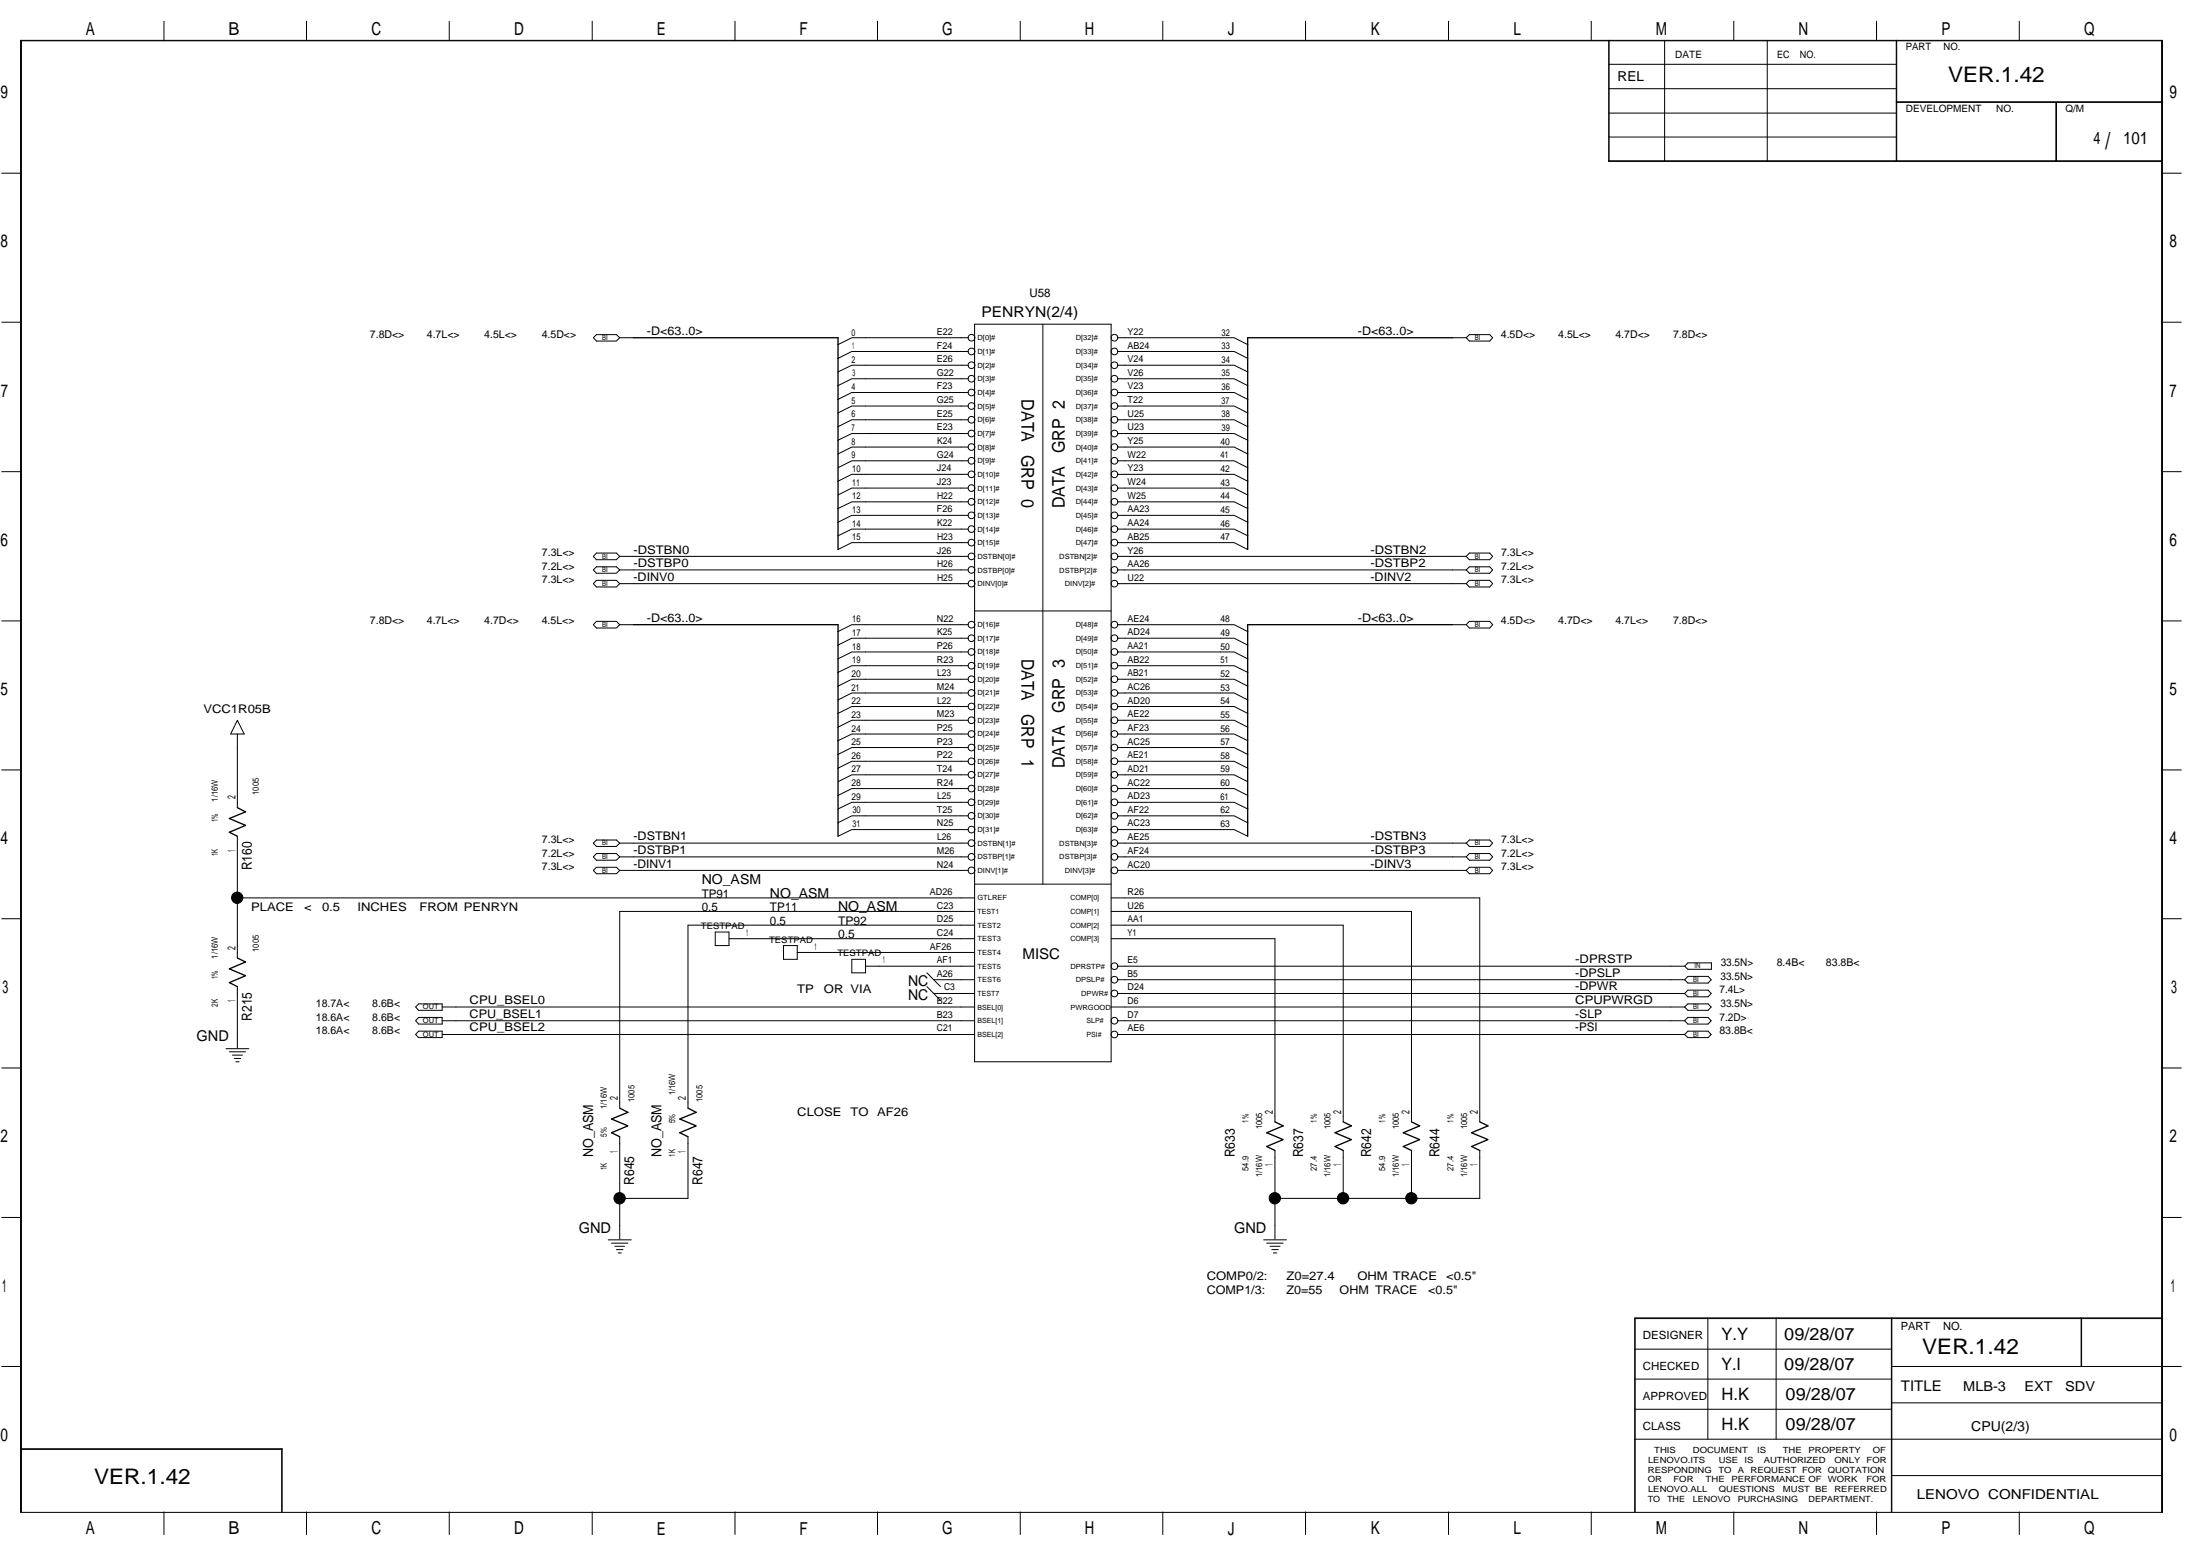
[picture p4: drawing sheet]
<svg xmlns="http://www.w3.org/2000/svg" width="420mm" height="297mm" viewBox="0 0 420 297" stroke-linecap="round" stroke-linejoin="round" font-family="sans-serif">
<path d="M121 64.5h39.1v40.4M277.4 64.5h-39.1v40.4M121 119.3h39.1v40.3M277.4 119.3h-39.1v40.3M45.3 154.2l1.6 .8-3.1 1.3 3.1 1.3-3.1 1.3 1.5 .7M45.3 182.9l1.6 .7-3.1 1.4 3.1 1.3-3.1 1.3 1.5 .7M118.4 211.5l1.5 .8-3.1 1.3 3.1 1.3-3.1 1.3 1.6 .8M131.4 211.5l1.6 .8-3.2 1.3 3.2 1.3-3.2 1.3 1.6 .8M243.5 214.2l1.6 .7-3.2 1.3 3.2 1.4-3.2 1.3 1.6 .7M256.5 214.2l1.6 .7-3.1 1.3 3.1 1.4-3.1 1.3 1.5 .7M269.6 214.2l1.5 .7-3.1 1.3 3.1 1.4-3.1 1.3 1.6 .7M282.6 214.2l1.6 .7-3.2 1.3 3.2 1.4-3.2 1.3 1.6 .7" fill="none" stroke="#000" stroke-width=".25"/>
<g fill="none" stroke="#000" stroke-width=".19">
<path d="M3.9 7.7h409.1v281h-409.1zM31.3 4.1v3.6M58.5 4.1v3.6M85.8 4.1v3.6M113.1 4.1v3.6M140.4 4.1v3.6M167.6 4.1v3.6M194.8 4.1v3.6M222.1 4.1v3.6M249.3 4.1v3.6M276.6 4.1v3.6M303.9 4.1v3.6"/>
<path d="M307.2 7.7v23.1h105.8M307.2 12.3h55M307.2 16.9h55M307.3 7.7v23.1M317.9 7.7v23.1M331.1 4.1v3.6M337.5 7.7v23.1M358.4 4.1v3.6M362.2 7.7v23.1M362.2 19.4h50.8M362.2 19.6h50.8M385.6 4.1v3.6"/>
<path d="M392.6 19.6v11.2M392.8 19.6v11.2M.3 33.1h3.6M307.2 30.7h105.8M307.2 21.6h55M307.3 26.2h54.9M413 33.1h3.6M.3 61.5h3.6M113.9 63.9h3.8l.7 .6-.7 .6h-3.8l-.6-.6zM118.4 64.5h2.6M184.9 77.5h-22.2l-2.6 1.3M184.9 72.3h-22.2l-2.6 1.3"/>
<path d="M184.9 74.9h-22.2l-2.6 1.3M184.9 67.1h-22.2l-2.6 1.3M184.9 69.7h-22.2l-2.6 1.3M184.9 64.5h-22.2l-2.6 1.3M186.1 61.9h26.1v140.8h-26.1zM199.2 61.9v106.9M213.5 77.5h22.2l2.6 1.3M213.5 69.7h22.2l2.6 1.3M213.5 72.3h22.2l2.6 1.3M213.5 74.9h22.2l2.6 1.3M213.5 64.5h22.2l2.6 1.3M213.5 67.1h22.2l2.6 1.3"/>
<path d="M277.4 64.5h2.6M280.6 63.9h3.9l.6 .6-.6 .6h-3.9l-.6-.6zM413 61.5h3.6M.3 90h3.6M184.9 93.2h-22.2l-2.6 1.3M184.9 95.8h-22.2l-2.6 1.3M184.9 98.4h-22.2l-2.6 1.3M184.9 90.6h-22.2l-2.6 1.3M184.9 85.3h-22.2l-2.6 1.4M184.9 88h-22.2l-2.6 1.3M184.9 82.8h-22.2l-2.6 1.2M184.9 80.1h-22.2l-2.6 1.3"/>
<path d="M213.5 95.8h22.2l2.6 1.3M213.5 98.4h22.2l2.6 1.3M213.5 90.6h22.2l2.6 1.3M213.5 93.2h22.2l2.6 1.3M213.5 88h22.2l2.6 1.3M213.5 82.8h22.2l2.6 1.2M213.5 85.3h22.2l2.6 1.4M213.5 80.1h22.2l2.6 1.3M413 90h3.6M.3 118.5h3.6M113.9 108.2h3.8l.7 .6-.7 .6h-3.8l-.6-.6zM113.9 110.8h3.8l.7 .6-.7 .7h-3.8l-.6-.7z"/>
<path d="M113.9 105.6h3.8l.7 .6-.7 .6h-3.8l-.6-.6zM113.9 118.6h3.8l.7 .7-.7 .6h-3.8l-.6-.6zM118.4 108.8h66.5M118.4 111.4h66.5M118.4 106.2h66.5M118.4 119.3h2.6M184.9 119.3h-22.2l-2.6 1.3M184.9 103.6h-22.2l-2.6 1.3M184.9 101h-22.2l-2.6 1.3M186.1 116.6h26.1M213.5 119.3h22.2l2.6 1.3M213.5 103.6h22.2l2.6 1.3"/>
<path d="M213.5 101h22.2l2.6 1.3M277.4 119.3h2.6M280 108.8l.6-.6h3.9l.6 .6-.6 .6h-3.9zM280 111.4h-66.5M280 108.8h-66.5M280 106.2h-66.5M280.6 110.8h3.9l.6 .6-.6 .7h-3.9l-.6-.7zM280.6 118.6h3.9l.6 .7-.6 .6h-3.9l-.6-.6zM280.6 105.6h3.9l.6 .6-.6 .6h-3.9l-.6-.6zM413 118.5h3.6M45.3 137.5l1.3 2.6h-2.5zM184.9 132.3h-22.2l-2.6 1.3"/>
<path d="M184.9 134.9h-22.2l-2.6 1.3M184.9 137.5h-22.2l-2.6 1.3M184.9 129.7h-22.2l-2.6 1.3M184.9 127.1h-22.2l-2.6 1.3M184.9 121.8h-22.2l-2.6 1.3M184.9 124.5h-22.2l-2.6 1.3M213.5 134.9h22.2l2.6 1.3M213.5 137.5h22.2l2.6 1.3M213.5 129.7h22.2l2.6 1.3M213.5 132.3h22.2l2.6 1.3M213.5 127.1h22.2l2.6 1.3M213.5 121.8h22.2l2.6 1.3"/>
<path d="M213.5 124.5h22.2l2.6 1.3M.3 147h3.6M45.3 140.1v14.1M45.3 159.6v23.3M184.9 158.4h-22.2l-2.6 1.2M184.9 153.2h-22.2l-2.6 1.2M184.9 155.7h-22.2l-2.6 1.4M184.9 150.5h-22.2l-2.6 1.3M184.9 145.3h-22.2l-2.6 1.3M184.9 147.9h-22.2l-2.6 1.3M184.9 140.1h-22.2l-2.6 1.3M184.9 142.7h-22.2l-2.6 1.3"/>
<path d="M213.5 145.3h22.2l2.6 1.3M213.5 140.1h22.2l2.6 1.3M213.5 158.4h22.2l2.6 1.2M213.5 155.7h22.2l2.6 1.4M213.5 150.5h22.2l2.6 1.3M213.5 153.2h22.2l2.6 1.2M213.5 142.7h22.2l2.6 1.3M213.5 147.9h22.2l2.6 1.3M413 147h3.6M.3 175.4h3.6M45.3 171.4h140.8M113.9 160.4h3.8l.7 .6-.7 .6h-3.8l-.6-.6z"/>
<path d="M113.9 162.9h3.8l.7 .7-.7 .6h-3.8l-.6-.6zM113.9 165.6h3.8l.7 .6-.7 .6h-3.8l-.6-.6zM118.4 161h66.5M118.4 163.6h66.5M118.4 166.2h66.5M136.6 177.9h2.6v2.6h-2.6zM139.2 179.2h46.9M186.1 168.8h26.1M186.1 176.6h-54.7v34.9M186.1 174h-67.7v37.5M212.2 179.2h31.3v35M212.2 176.6h44.3v37.6"/>
<path d="M212.2 174h57.4v40.2M212.2 171.4h70.4v42.8M280 163.6h-66.5M280 161l.6-.6h3.9l.6 .6-.6 .6h-3.9zM280 161h-66.5M280 166.2l.6-.6h3.9l.6 .6-.6 .6h-3.9zM280 166.2h-66.5M280.6 162.9h3.9l.6 .7-.6 .6h-3.9l-.6-.6zM413 175.4h3.6M45.3 188.3v11.8M80 196.8h4.4v1.3h-4.4l-.6-.6zM80 191.6h4.4v1.3h-4.4l-.6-.7z"/>
<path d="M80 194.2h4.4v1.3h-4.4l-.6-.6zM84.4 197.5h101.7M84.4 194.9h101.7M84.4 192.2h101.7M149.6 180.5h2.7v2.6h-2.7zM162.7 183.1h2.6v2.6h-2.6zM177 188.3l2.6 2.7M177 185.7l2.6 2.6M178.3 189.7h7.8M178.3 187h7.8M186.1 184.4h-20.8M186.1 181.8h-33.8"/>
<path d="M321.7 187h-108.2M321.7 187l.7-.6h3.8l.6 .6-.6 .7h-3.8zM321.7 197.5h-108.2M321.7 197.5l.7-.7h3.8l.6 .7-.6 .6h-3.8zM321.7 194.9h-108.2M321.7 189.7h-108.2M321.7 189.7l.7-.7h3.8l.6 .7-.6 .6h-3.8zM321.7 194.9l.7-.7h3.8l.6 .7-.6 .6h-3.8zM321.7 184.4h-108.2M321.7 192.2h-109.5M321.7 192.2l.7-.6h3.8l.6 .6-.6 .7h-3.8zM322.4 183.8h4.4v1.2h-4.4l-.7-.6z"/>
<path d="M.3 203.9h3.6M43.2 200.2h4.3M43.8 200.8h3.1M44.4 201.4h1.9M44.7 202.1h1.3M45 202.7h.7M118.4 217v19.6M131.4 217v11.8h-13M243.5 219.6v9.2h13M256.5 219.6v9.2M269.6 219.6v9.2M282.6 219.6v9.2h-26.1"/>
<path d="M413 203.9h3.6M.3 232.4h3.6M116.2 236.7h4.4M116.8 237.3h3.1M117.4 237.9h1.9M117.7 238.5h1.3M118.1 239.2h.5M241.3 236.7h4.4M241.9 237.3h3.2M242.6 237.9h1.9M242.9 238.5h1.2M243.2 239.2h.6"/>
<path d="M243.5 228.8v7.8M413 232.4h3.6M312.2 251.7h100.8M312.2 257.6h49M312.3 251.6v37M326.2 251.6v23.1M339.2 251.6v23.1M361.2 251.6v37M361.3 251.6v37M397.5 251.6v9.3M413 251.6h-100.8v37M.3 260.9h3.6"/>
<path d="M3.9 276.6h50v12M3.9 276.7h50M53.8 276.6v12M312.2 274.7h100.8M312.2 263.3h49M312.2 269h49M361.2 267.8h51.8M361.2 260.9h55.4M4.1 288.6v-280.8h408.7v280.8M31.3 288.6v4.3M58.5 288.6v4.3M85.8 288.6v4.3"/>
<path d="M113.1 288.6v4.3M140.4 288.6v4.3M167.6 288.6v4.3M194.8 288.6v4.3M222.1 288.6v4.3M249.3 288.6v4.3M276.6 288.6v4.3M303.9 288.6v4.3M331.1 288.6v4.3M358.4 288.6v4.3M361.2 281.7h51.8M385.6 288.6v4.3"/>
<circle cx="185.5" cy="64.5" r=".64"/>
<circle cx="185.5" cy="77.5" r=".64"/>
<circle cx="185.5" cy="74.9" r=".64"/>
<circle cx="185.5" cy="67.1" r=".64"/>
<circle cx="185.5" cy="69.7" r=".64"/>
<circle cx="185.5" cy="72.3" r=".64"/>
<circle cx="212.8" cy="74.9" r=".64"/>
<circle cx="212.8" cy="77.5" r=".64"/>
<circle cx="212.8" cy="67.1" r=".64"/>
<circle cx="212.8" cy="72.3" r=".64"/>
<circle cx="212.8" cy="69.7" r=".64"/>
<circle cx="212.8" cy="64.5" r=".64"/>
<circle cx="185.5" cy="90.5" r=".64"/>
<circle cx="185.5" cy="85.3" r=".64"/>
<circle cx="185.5" cy="95.8" r=".64"/>
<circle cx="185.5" cy="80.1" r=".64"/>
<circle cx="185.5" cy="88" r=".64"/>
<circle cx="185.5" cy="82.8" r=".64"/>
<circle cx="185.5" cy="98.4" r=".64"/>
<circle cx="185.5" cy="93.2" r=".64"/>
<circle cx="212.8" cy="85.3" r=".64"/>
<circle cx="212.8" cy="93.2" r=".64"/>
<circle cx="212.8" cy="95.8" r=".64"/>
<circle cx="212.8" cy="90.5" r=".64"/>
<circle cx="212.8" cy="88" r=".64"/>
<circle cx="212.8" cy="82.8" r=".64"/>
<circle cx="212.8" cy="98.4" r=".64"/>
<circle cx="212.8" cy="80.1" r=".64"/>
<circle cx="185.5" cy="101" r=".64"/>
<circle cx="185.5" cy="106.2" r=".64"/>
<circle cx="185.5" cy="119.2" r=".64"/>
<circle cx="185.5" cy="111.4" r=".64"/>
<circle cx="185.5" cy="103.6" r=".64"/>
<circle cx="185.5" cy="108.8" r=".64"/>
<circle cx="212.8" cy="119.2" r=".64"/>
<circle cx="212.8" cy="101" r=".64"/>
<circle cx="212.8" cy="111.4" r=".64"/>
<circle cx="212.8" cy="108.8" r=".64"/>
<circle cx="212.8" cy="103.6" r=".64"/>
<circle cx="212.8" cy="106.2" r=".64"/>
<circle cx="185.5" cy="134.9" r=".64"/>
<circle cx="185.5" cy="127.1" r=".64"/>
<circle cx="185.5" cy="137.5" r=".64"/>
<circle cx="185.5" cy="132.3" r=".64"/>
<circle cx="185.5" cy="124.5" r=".64"/>
<circle cx="185.5" cy="121.8" r=".64"/>
<circle cx="185.5" cy="129.7" r=".64"/>
<circle cx="212.8" cy="129.7" r=".64"/>
<circle cx="212.8" cy="134.9" r=".64"/>
<circle cx="212.8" cy="127.1" r=".64"/>
<circle cx="212.8" cy="121.8" r=".64"/>
<circle cx="212.8" cy="132.3" r=".64"/>
<circle cx="212.8" cy="124.5" r=".64"/>
<circle cx="212.8" cy="137.5" r=".64"/>
<circle cx="185.5" cy="158.4" r=".64"/>
<circle cx="185.5" cy="155.7" r=".64"/>
<circle cx="185.5" cy="145.3" r=".64"/>
<circle cx="185.5" cy="140.1" r=".64"/>
<circle cx="185.5" cy="150.5" r=".64"/>
<circle cx="185.5" cy="147.9" r=".64"/>
<circle cx="185.5" cy="142.7" r=".64"/>
<circle cx="185.5" cy="153.2" r=".64"/>
<circle cx="212.8" cy="155.7" r=".64"/>
<circle cx="212.8" cy="147.9" r=".64"/>
<circle cx="212.8" cy="142.7" r=".64"/>
<circle cx="212.8" cy="150.5" r=".64"/>
<circle cx="212.8" cy="145.3" r=".64"/>
<circle cx="212.8" cy="153.2" r=".64"/>
<circle cx="212.8" cy="158.4" r=".64"/>
<circle cx="212.8" cy="140.1" r=".64"/>
<circle cx="185.5" cy="166.2" r=".64"/>
<circle cx="185.5" cy="163.6" r=".64"/>
<circle cx="185.5" cy="160.9" r=".64"/>
<circle cx="212.8" cy="163.6" r=".64"/>
<circle cx="212.8" cy="160.9" r=".64"/>
<circle cx="212.8" cy="166.2" r=".64"/>
<circle cx="212.8" cy="189.6" r=".64"/>
<circle cx="212.8" cy="184.4" r=".64"/>
<circle cx="212.8" cy="194.9" r=".64"/>
<circle cx="212.8" cy="187" r=".64"/>
<circle cx="212.8" cy="197.5" r=".64"/>
</g>
<g fill="#000" stroke="#000" stroke-width=".19">
<circle cx="45.3" cy="171.4" r="1.08"/>
<circle cx="118.3" cy="228.7" r="1.08"/>
<circle cx="243.5" cy="228.7" r="1.08"/>
<circle cx="256.5" cy="228.7" r="1.08"/>
<circle cx="269.5" cy="228.7" r="1.08"/>
</g>
<text font-size="4.4" x="402.1" y="28.4">/</text>
<g font-size="4.1">
<text x="372.1" y="15.7">VER.1.42</text>
<text x="367.1" y="258.4">VER.1.42</text>
<text x="18" y="283.2">VER.1.42</text>
</g>
<g font-size="3.4">
<text x="16.4" y="6.6">A</text>
<text x="43.6" y="6.6">B</text>
<text x="70.9" y="6.6">C</text>
<text x="98.2" y="6.6">D</text>
<text x="125.4" y="6.6">E</text>
<text x="152.7" y="6.6">F</text>
<text x="179.9" y="6.6">G</text>
<text x="207.2" y="6.6">H</text>
<text x="234.5" y="6.6">J</text>
<text x="261.8" y="6.6">K</text>
<text x="289" y="6.6">L</text>
<text x="316.2" y="6.6">M</text>
<text x="343.5" y="6.6">N</text>
<text x="370.8" y="6.6">P</text>
<text x="398" y="6.6">Q</text>
<text x=".1" y="18.8">9</text>
<text x="414.3" y="18.8">9</text>
<text x=".1" y="47.2">8</text>
<text x="414.3" y="47.2">8</text>
<text x=".2" y="75.7">7</text>
<text x="195.1" y="76.2" transform="rotate(90 195.1 76.2)">DATA</text>
<text x="414.3" y="75.7">7</text>
<text x="195.1" y="86.8" transform="rotate(90 195.1 86.8)">GRP 0</text>
<text x=".1" y="104.2">6</text>
<text x="414.3" y="104.2">6</text>
<text x="195.1" y="125.8" transform="rotate(90 195.1 125.8)">DATA</text>
<text x=".1" y="132.7">5</text>
<text x="195.1" y="136.4" transform="rotate(90 195.1 136.4)">GRP 1</text>
<text x="414.3" y="132.7">5</text>
<text x=".1" y="161.1">4</text>
<text x="414.3" y="161.1">4</text>
<text x=".5" y="189.6">3</text>
<text x="414.6" y="189.6">3</text>
<text x=".1" y="218.1">2</text>
<text x="414.3" y="218.1">2</text>
<text x=".4" y="246.6">1</text>
<text x="414.6" y="246.6">1</text>
<text x=".1" y="275.1">0</text>
<text x="414.3" y="275.1">0</text>
<text x="16.4" y="292.9">A</text>
<text x="43.6" y="292.9">B</text>
<text x="70.9" y="292.9">C</text>
<text x="98.2" y="292.9">D</text>
<text x="125.4" y="292.9">E</text>
<text x="152.7" y="292.9">F</text>
<text x="179.9" y="292.9">G</text>
<text x="207.2" y="292.9">H</text>
<text x="234.5" y="292.9">J</text>
<text x="261.8" y="292.9">K</text>
<text x="289" y="292.9">L</text>
<text x="316.2" y="292.9">M</text>
<text x="343.5" y="292.9">N</text>
<text x="370.8" y="292.9">P</text>
<text x="398" y="292.9">Q</text>
</g>
<g font-size="3.3">
<text x="399.8" y="27.4">4</text>
<text x="405.5" y="27.4">101</text>
<text x="203.4" y="86.5" transform="rotate(-90 203.4 86.5)">GRP 2</text>
<text x="203.4" y="97.1" transform="rotate(-90 203.4 97.1)">DATA</text>
<text x="203.4" y="136.1" transform="rotate(-90 203.4 136.1)">GRP 3</text>
<text x="203.4" y="146.6" transform="rotate(-90 203.4 146.6)">DATA</text>
<text x="328.7" y="255.8">Y.Y</text>
<text x="340.8" y="255.8">09/28/07</text>
<text x="328.7" y="261.6">Y.I</text>
<text x="340.8" y="261.6">09/28/07</text>
<text x="328.8" y="267.3">H.K</text>
<text x="341" y="267.3">09/28/07</text>
<text x="328.8" y="273">H.K</text>
<text x="341" y="273">09/28/07</text>
</g>
<g font-size="2.8">
<text x="187.4" y="60.6">PENRYN(2/4)</text>
<text x="195.3" y="183.1">MISC</text>
<text x="173.4" y="190.9">NC</text>
<text x="173.4" y="188.3">NC</text>
<text x="37.5" y="198.8">GND</text>
<text x="110.5" y="235.3">GND</text>
<text x="235.7" y="235.3">GND</text>
<text x="363" y="265.6">TITLE</text>
</g>
<g font-size="2.7">
<text x="48.1" y="166.2" transform="rotate(-90 48.1 166.2)">R160</text>
<text x="48.1" y="194.9" transform="rotate(-90 48.1 194.9)">R215</text>
<text x="113.3" y="220.9" transform="rotate(-90 113.3 220.9)">NO_ASM</text>
<text x="126.3" y="220.9" transform="rotate(-90 126.3 220.9)">NO_ASM</text>
<text x="235.8" y="220.9" transform="rotate(-90 235.8 220.9)">R633</text>
<text x="248.9" y="220.9" transform="rotate(-90 248.9 220.9)">R637</text>
<text x="261.9" y="220.9" transform="rotate(-90 261.9 220.9)">R642</text>
<text x="274.9" y="220.9" transform="rotate(-90 274.9 220.9)">R644</text>
<text x="121.1" y="226.1" transform="rotate(-90 121.1 226.1)">R645</text>
<text x="134.1" y="226.1" transform="rotate(-90 134.1 226.1)">R647</text>
</g>
<g font-size="2.6">
<text x="308.9" y="15.5">REL</text>
<text x="134" y="168.8">NO_ASM</text>
<text x="147.1" y="171.4">NO_ASM</text>
<text x="160.1" y="174">NO_ASM</text>
<text x="374.9" y="265.5">MLB-3</text>
<text x="386.6" y="265.5">EXT</text>
<text x="394.4" y="265.5">SDV</text>
<text x="376.5" y="273.1">CPU(2/3)</text>
<text x="366.1" y="286.1">LENOVO CONFIDENTIAL</text>
</g>
<g font-size="2.3">
<text x="196.6" y="56.6">U58</text>
<text x="123.6" y="63.9">-D&lt;63..0&gt;</text>
<text x="259.3" y="63.9">-D&lt;63..0&gt;</text>
<text x="121" y="105.7">-DSTBN0</text>
<text x="261.7" y="105.7">-DSTBN2</text>
<text x="121" y="110.9">-DINV0</text>
<text x="121" y="108.2">-DSTBP0</text>
<text x="261.7" y="110.9">-DINV2</text>
<text x="261.7" y="108.2">-DSTBP2</text>
<text x="123.6" y="118.7">-D&lt;63..0&gt;</text>
<text x="259.3" y="118.7">-D&lt;63..0&gt;</text>
<text x="38.9" y="136.1">VCC1R05B</text>
<text x="121" y="160.4">-DSTBN1</text>
<text x="261.7" y="160.4">-DSTBN3</text>
<text x="121" y="163">-DSTBP1</text>
<text x="121" y="165.6">-DINV1</text>
<text x="261.7" y="163">-DSTBP3</text>
<text x="261.7" y="165.6">-DINV3</text>
<text x="48" y="173.9">PLACE</text>
<text x="58.1" y="173.9">&lt;</text>
<text x="61.5" y="173.9">0.5</text>
<text x="68.3" y="173.9">INCHES</text>
<text x="80.1" y="173.9">FROM PENRYN</text>
<text x="134" y="171.4">TP91</text>
<text x="134" y="173.9">0.5</text>
<text x="147.1" y="173.9">TP11</text>
<text x="147.1" y="176.6">0.5</text>
<text x="160.1" y="176.6">TP92</text>
<text x="160.1" y="179.2">0.5</text>
<text x="300.9" y="183.9">-DPRSTP</text>
<text x="89.7" y="191.7">CPU_BSEL0</text>
<text x="152.3" y="189.6">TP</text>
<text x="157.3" y="189.6">OR VIA</text>
<text x="300.9" y="186.5">-DPSLP</text>
<text x="300.9" y="189.1">-DPWR</text>
<text x="300.9" y="191.7">CPUPWRGD</text>
<text x="89.7" y="196.9">CPU_BSEL2</text>
<text x="89.7" y="194.3">CPU_BSEL1</text>
<text x="300.9" y="194.3">-SLP</text>
<text x="300.9" y="196.9">-PSI</text>
<text x="152.3" y="213.1">CLOSE</text>
<text x="162.4" y="213.1">TO</text>
<text x="167.5" y="213.1">AF26</text>
<text x="230.5" y="244.3">COMP0/2:</text>
<text x="245.7" y="244.3">Z0=27.4</text>
<text x="259.2" y="244.3">OHM TRACE</text>
<text x="276.2" y="244.3">&lt;0.5&quot;</text>
<text x="230.5" y="247">COMP1/3:</text>
<text x="245.7" y="247">Z0=55</text>
<text x="255.9" y="247">OHM TRACE</text>
<text x="272.8" y="247">&lt;0.5&quot;</text>
</g>
<g font-size="2.2">
<text x="313.8" y="255.7">DESIGNER</text>
<text x="363" y="253.8">PART</text>
<text x="371.1" y="253.8">NO.</text>
<text x="313.8" y="261.5">CHECKED</text>
<text x="313.8" y="267.2">APPROVED</text>
<text x="313.8" y="272.9">CLASS</text>
</g>
<g font-size="2.1">
<text x="44.9" y="152.6" transform="rotate(-90 44.9 152.6)">2</text>
<text x="44.9" y="162.7" transform="rotate(-90 44.9 162.7)">1</text>
<text x="44.9" y="181.3" transform="rotate(-90 44.9 181.3)">2</text>
<text x="44.9" y="191.3" transform="rotate(-90 44.9 191.3)">1</text>
<text x="118" y="210" transform="rotate(-90 118 210)">2</text>
<text x="131" y="210" transform="rotate(-90 131 210)">2</text>
<text x="243.1" y="212.6" transform="rotate(-90 243.1 212.6)">2</text>
<text x="256.1" y="212.6" transform="rotate(-90 256.1 212.6)">2</text>
<text x="269.2" y="212.6" transform="rotate(-90 269.2 212.6)">2</text>
<text x="282.2" y="212.6" transform="rotate(-90 282.2 212.6)">2</text>
<text x="118" y="220" transform="rotate(-90 118 220)">1</text>
<text x="131" y="220" transform="rotate(-90 131 220)">1</text>
<text x="243.1" y="222.6" transform="rotate(-90 243.1 222.6)">1</text>
<text x="256.1" y="222.6" transform="rotate(-90 256.1 222.6)">1</text>
<text x="269.2" y="222.6" transform="rotate(-90 269.2 222.6)">1</text>
<text x="282.2" y="222.6" transform="rotate(-90 282.2 222.6)">1</text>
</g>
<g font-size="2">
<text x="70.6" y="64.4">7.8D&lt;&gt;</text>
<text x="81.5" y="64.4">4.7L&lt;&gt;</text>
<text x="92.5" y="64.4">4.5L&lt;&gt;</text>
<text x="103.5" y="64.4">4.5D&lt;&gt;</text>
<text x="286.6" y="64.4">4.5D&lt;&gt;</text>
<text x="297.6" y="64.4">4.5L&lt;&gt;</text>
<text x="308.5" y="64.4">4.7D&lt;&gt;</text>
<text x="319.5" y="64.4">7.8D&lt;&gt;</text>
<text x="103.5" y="106.2">7.3L&lt;&gt;</text>
<text x="286.7" y="106.2">7.3L&lt;&gt;</text>
<text x="103.5" y="108.8">7.2L&lt;&gt;</text>
<text x="103.5" y="111.4">7.3L&lt;&gt;</text>
<text x="286.7" y="111.4">7.3L&lt;&gt;</text>
<text x="286.7" y="108.8">7.2L&lt;&gt;</text>
<text x="70.6" y="119.2">7.8D&lt;&gt;</text>
<text x="81.5" y="119.2">4.7L&lt;&gt;</text>
<text x="92.5" y="119.2">4.7D&lt;&gt;</text>
<text x="103.5" y="119.2">4.5L&lt;&gt;</text>
<text x="286.6" y="119.2">4.5D&lt;&gt;</text>
<text x="297.6" y="119.2">4.7D&lt;&gt;</text>
<text x="308.5" y="119.2">4.7L&lt;&gt;</text>
<text x="319.5" y="119.2">7.8D&lt;&gt;</text>
<text x="103.5" y="160.9">7.3L&lt;&gt;</text>
<text x="286.7" y="160.9">7.3L&lt;&gt;</text>
<text x="103.5" y="163.5">7.2L&lt;&gt;</text>
<text x="103.5" y="166.1">7.3L&lt;&gt;</text>
<text x="286.7" y="166.1">7.3L&lt;&gt;</text>
<text x="286.7" y="163.5">7.2L&lt;&gt;</text>
<text x="328.6" y="184.4">33.5N&gt;</text>
<text x="339.3" y="184.4">8.4B&lt;</text>
<text x="348.7" y="184.4">83.8B&lt;</text>
<text x="328.4" y="189.6">7.4L&gt;</text>
<text x="328.6" y="187">33.5N&gt;</text>
<text x="60.3" y="192.2">18.7A&lt;</text>
<text x="60.3" y="197.4">18.6A&lt;</text>
<text x="60.3" y="194.8">18.6A&lt;</text>
<text x="71.1" y="192.2">8.6B&lt;</text>
<text x="71.1" y="197.4">8.6B&lt;</text>
<text x="71.1" y="194.8">8.6B&lt;</text>
<text x="328.4" y="197.4">83.8B&lt;</text>
<text x="328.4" y="194.8">7.2D&gt;</text>
<text x="328.6" y="192.2">33.5N&gt;</text>
</g>
<g font-size="1.9">
<text x="319.9" y="11">DATE</text>
<text x="339.4" y="11">EC</text>
<text x="343.7" y="11">NO.</text>
<text x="364" y="9.5">PART</text>
<text x="371.2" y="9.5">NO.</text>
<text x="364" y="21.3">DEVELOPMENT</text>
<text x="381.2" y="21.3">NO.</text>
<text x="394.5" y="21.3">Q/M</text>
</g>
<g font-size="1.8">
<text x="162.6" y="64.1">0</text>
<text x="178.9" y="63.9">E22</text>
<text x="215.3" y="63.9">Y22</text>
<text x="233.3" y="64.1">32</text>
<text x="162.6" y="69.3">2</text>
<text x="162.8" y="66.6">1</text>
<text x="162.8" y="71.8">3</text>
<text x="178.9" y="71.8">G22</text>
<text x="178.9" y="66.5">F24</text>
<text x="178.9" y="69.1">E26</text>
<text x="215.3" y="71.8">V26</text>
<text x="215.3" y="69.1">V24</text>
<text x="215.3" y="66.5">AB24</text>
<text x="233.3" y="66.6">33</text>
<text x="233.3" y="71.8">35</text>
<text x="233.3" y="69.3">34</text>
<text x="162.6" y="74.5">4</text>
<text x="162.6" y="77.1">5</text>
<text x="178.9" y="77">G25</text>
<text x="178.9" y="74.3">F23</text>
<text x="215.3" y="74.3">V23</text>
<text x="215.3" y="77">T22</text>
<text x="233.3" y="74.5">36</text>
<text x="233.3" y="77.1">37</text>
<text x="162.6" y="79.7">6</text>
<text x="162.6" y="82.3">7</text>
<text x="178.9" y="79.6">E25</text>
<text x="178.9" y="82.2">E23</text>
<text x="215.3" y="79.6">U25</text>
<text x="215.3" y="82.2">U23</text>
<text x="233.3" y="79.7">38</text>
<text x="233.3" y="82.3">39</text>
<text x="162.6" y="87.5">9</text>
<text x="162.6" y="84.9">8</text>
<text x="178.9" y="87.4">G24</text>
<text x="179" y="84.8">K24</text>
<text x="215.3" y="84.8">Y25</text>
<text x="215.3" y="87.4">W22</text>
<text x="233.1" y="84.9">40</text>
<text x="233.1" y="87.5">41</text>
<text x="162.8" y="90.1">10</text>
<text x="162.8" y="95.3">12</text>
<text x="162.8" y="92.7">11</text>
<text x="178.9" y="90">J24</text>
<text x="178.9" y="92.6">J23</text>
<text x="179" y="95.2">H22</text>
<text x="215.3" y="90">Y23</text>
<text x="215.3" y="95.2">W25</text>
<text x="215.3" y="92.6">W24</text>
<text x="233.1" y="92.7">43</text>
<text x="233.1" y="90.1">42</text>
<text x="233.1" y="95.3">44</text>
<text x="162.8" y="97.9">13</text>
<text x="162.8" y="100.5">14</text>
<text x="178.9" y="97.8">F26</text>
<text x="179" y="100.4">K22</text>
<text x="215.3" y="100.4">AA24</text>
<text x="215.3" y="97.8">AA23</text>
<text x="233.1" y="97.9">45</text>
<text x="233.1" y="100.5">46</text>
<text x="162.8" y="103.1">15</text>
<text x="178.9" y="105.7">J26</text>
<text x="179" y="103">H23</text>
<text x="215.3" y="105.7">Y26</text>
<text x="215.3" y="103">AB25</text>
<text x="233.1" y="103.1">47</text>
<text x="179" y="108.2">H26</text>
<text x="179" y="110.9">H25</text>
<text x="215.3" y="110.9">U22</text>
<text x="215.3" y="108.2">AA26</text>
<text x="162.8" y="118.8">16</text>
<text x="178.9" y="118.7">N22</text>
<text x="215.3" y="118.7">AE24</text>
<text x="233.1" y="118.8">48</text>
<text x="162.8" y="124">18</text>
<text x="162.8" y="121.4">17</text>
<text x="178.9" y="123.9">P26</text>
<text x="179" y="121.3">K25</text>
<text x="215.3" y="121.3">AD24</text>
<text x="215.3" y="123.9">AA21</text>
<text x="233.1" y="124">50</text>
<text x="233.1" y="121.4">49</text>
<text x="162.6" y="129.2">20</text>
<text x="162.6" y="131.8">21</text>
<text x="162.8" y="126.6">19</text>
<text x="178.9" y="126.5">R23</text>
<text x="178.9" y="131.7">M24</text>
<text x="179" y="129.1">L23</text>
<text x="215.3" y="131.7">AC26</text>
<text x="215.3" y="126.5">AB22</text>
<text x="215.3" y="129.1">AB21</text>
<text x="233.1" y="126.6">51</text>
<text x="233.1" y="131.8">53</text>
<text x="233.1" y="129.2">52</text>
<text x="162.6" y="137">23</text>
<text x="162.6" y="134.5">22</text>
<text x="178.9" y="136.9">M23</text>
<text x="179" y="134.3">L22</text>
<text x="215.3" y="136.9">AE22</text>
<text x="215.3" y="134.3">AD20</text>
<text x="233.1" y="137">55</text>
<text x="233.1" y="134.5">54</text>
<text x="162.6" y="142.2">25</text>
<text x="162.6" y="139.7">24</text>
<text x="178.9" y="139.5">P25</text>
<text x="178.9" y="142.2">P23</text>
<text x="215.3" y="139.5">AF23</text>
<text x="215.3" y="142.2">AC25</text>
<text x="233.1" y="142.2">57</text>
<text x="233.1" y="139.7">56</text>
<text x="162.6" y="147.4">27</text>
<text x="162.6" y="144.9">26</text>
<text x="178.9" y="147.4">T24</text>
<text x="178.9" y="150">R24</text>
<text x="178.9" y="144.7">P22</text>
<text x="215.3" y="144.7">AE21</text>
<text x="215.3" y="147.4">AD21</text>
<text x="215.3" y="150">AC22</text>
<text x="233.1" y="147.4">59</text>
<text x="233.1" y="144.9">58</text>
<text x="162.6" y="150.1">28</text>
<text x="162.6" y="152.7">29</text>
<text x="162.8" y="155.3">30</text>
<text x="178.9" y="155.2">T25</text>
<text x="179" y="152.6">L25</text>
<text x="215.3" y="155.2">AF22</text>
<text x="215.3" y="152.6">AD23</text>
<text x="233.1" y="152.7">61</text>
<text x="233.1" y="150.1">60</text>
<text x="233.1" y="155.3">62</text>
<text x="162.8" y="157.9">31</text>
<text x="178.9" y="157.8">N25</text>
<text x="179" y="160.4">L26</text>
<text x="215.3" y="160.4">AE25</text>
<text x="215.3" y="157.8">AC23</text>
<text x="233.1" y="157.9">63</text>
<text x="178.9" y="165.6">N24</text>
<text x="178.9" y="163">M26</text>
<text x="215.3" y="163">AF24</text>
<text x="215.3" y="165.6">AC20</text>
<text x="177.6" y="170.8">AD26</text>
<text x="178.9" y="173.4">C23</text>
<text x="215.3" y="173.4">U26</text>
<text x="215.3" y="170.8">R26</text>
<text x="142.5" y="178.6">1</text>
<text x="178.9" y="176.1">D25</text>
<text x="178.9" y="178.6">C24</text>
<text x="215.3" y="178.6">Y1</text>
<text x="215.3" y="176.1">AA1</text>
<text x="155.6" y="181.3">1</text>
<text x="168.6" y="183.9">1</text>
<text x="177.6" y="181.3">AF26</text>
<text x="178.9" y="183.9">AF1</text>
<text x="215.3" y="183.9">E5</text>
<text x="178.9" y="191.7">B22</text>
<text x="178.9" y="186.5">A26</text>
<text x="180.3" y="189.1">C3</text>
<text x="215.3" y="189.1">D24</text>
<text x="215.3" y="186.5">B5</text>
<text x="215.3" y="191.7">D6</text>
<text x="178.9" y="196.9">C21</text>
<text x="178.9" y="194.3">B23</text>
<text x="215.3" y="194.3">D7</text>
<text x="215.3" y="196.9">AE6</text>
</g>
<g font-size="1.7">
<text x="41.6" y="153" transform="rotate(-90 41.6 153)">1/16W</text>
<text x="49.4" y="151.7" transform="rotate(-90 49.4 151.7)">1005</text>
<text x="41.6" y="156.9" transform="rotate(-90 41.6 156.9)">1%</text>
<text x="41.6" y="163.4" transform="rotate(-90 41.6 163.4)">1K</text>
<text x="133.8" y="177.3">TESTPAD</text>
<text x="146.9" y="180">TESTPAD</text>
<text x="41.6" y="183" transform="rotate(-90 41.6 183)">1/16W</text>
<text x="49.4" y="181.7" transform="rotate(-90 49.4 181.7)">1005</text>
<text x="159.9" y="182.5">TESTPAD</text>
<text x="41.6" y="186.9" transform="rotate(-90 41.6 186.9)">1%</text>
<text x="41.6" y="192.2" transform="rotate(-90 41.6 192.2)">2K</text>
<text x="128.9" y="209.1" transform="rotate(-90 128.9 209.1)">1/16W</text>
<text x="115.9" y="211.7" transform="rotate(-90 115.9 211.7)">1/16W</text>
<text x="121.1" y="210.4" transform="rotate(-90 121.1 210.4)">1005</text>
<text x="128.9" y="214.4" transform="rotate(-90 128.9 214.4)">5%</text>
<text x="134.2" y="210.4" transform="rotate(-90 134.2 210.4)">1005</text>
<text x="238.5" y="214.3" transform="rotate(-90 238.5 214.3)">1%</text>
<text x="241.1" y="215.6" transform="rotate(-90 241.1 215.6)">1005</text>
<text x="251.5" y="214.3" transform="rotate(-90 251.5 214.3)">1%</text>
<text x="254.1" y="215.6" transform="rotate(-90 254.1 215.6)">1005</text>
<text x="264.5" y="214.3" transform="rotate(-90 264.5 214.3)">1%</text>
<text x="267.2" y="215.6" transform="rotate(-90 267.2 215.6)">1005</text>
<text x="277.6" y="214.3" transform="rotate(-90 277.6 214.3)">1%</text>
<text x="280.2" y="215.6" transform="rotate(-90 280.2 215.6)">1005</text>
<text x="115.9" y="217" transform="rotate(-90 115.9 217)">5%</text>
<text x="128.9" y="220.8" transform="rotate(-90 128.9 220.8)">1K</text>
<text x="115.9" y="223.4" transform="rotate(-90 115.9 223.4)">1K</text>
<text x="238.5" y="223.5" transform="rotate(-90 238.5 223.5)">54.9</text>
<text x="241.1" y="224.7" transform="rotate(-90 241.1 224.7)">1/16W</text>
<text x="251.5" y="223.5" transform="rotate(-90 251.5 223.5)">27.4</text>
<text x="254.1" y="224.7" transform="rotate(-90 254.1 224.7)">1/16W</text>
<text x="264.5" y="223.5" transform="rotate(-90 264.5 223.5)">54.9</text>
<text x="267.2" y="224.7" transform="rotate(-90 267.2 224.7)">1/16W</text>
<text x="277.6" y="223.5" transform="rotate(-90 277.6 223.5)">27.4</text>
<text x="280.2" y="224.7" transform="rotate(-90 280.2 224.7)">1/16W</text>
</g>
<g font-size="1.6">
<text x="314.7" y="281.2">RESPONDING</text>
<text x="314.7" y="279.3">LENOVO.ITS</text>
<text x="315.9" y="277.5">THIS</text>
<text x="323.3" y="277.5">DOCUMENT</text>
<text x="328.2" y="281.2">TO</text>
<text x="328.2" y="279.3">USE</text>
<text x="331.9" y="281.2">A</text>
<text x="333.2" y="279.3">IS</text>
<text x="334.3" y="281.2">REQUEST FOR QUOTATION</text>
<text x="335.6" y="277.5">IS</text>
<text x="336.8" y="279.3">AUTHORIZED</text>
<text x="340.5" y="277.5">THE</text>
<text x="345.4" y="277.5">PROPERTY</text>
<text x="350.3" y="279.3">ONLY</text>
<text x="356.5" y="279.3">FOR</text>
<text x="357.7" y="277.5">OF</text>
<text x="314.7" y="286.7">TO</text>
<text x="314.7" y="283">OR</text>
<text x="314.7" y="284.9">LENOVO.ALL</text>
<text x="318.4" y="286.7">THE</text>
<text x="319.6" y="283">FOR</text>
<text x="323.3" y="286.7">LENOVO</text>
<text x="325.7" y="283">THE</text>
<text x="328.2" y="284.9">QUESTIONS</text>
<text x="330.7" y="283">PERFORMANCE OF</text>
<text x="331.9" y="286.7">PURCHASING</text>
<text x="340.5" y="284.9">MUST BE</text>
<text x="345.4" y="286.7">DEPARTMENT.</text>
<text x="349.1" y="283">WORK</text>
<text x="350.3" y="284.9">REFERRED</text>
<text x="356.4" y="283">FOR</text>
</g>
<g font-size="1.4">
<text x="115" y="64.9">BI</text>
<text x="186.7" y="65">D[0]#</text>
<text x="205.4" y="65">D[32]#</text>
<text x="281.7" y="64.9">BI</text>
<text x="186.7" y="67.6">D[1]#</text>
<text x="186.7" y="70.2">D[2]#</text>
<text x="205.4" y="67.6">D[33]#</text>
<text x="205.4" y="70.2">D[34]#</text>
<text x="186.7" y="72.8">D[3]#</text>
<text x="186.7" y="75.4">D[4]#</text>
<text x="205.4" y="72.8">D[35]#</text>
<text x="205.4" y="75.4">D[36]#</text>
<text x="186.7" y="78">D[5]#</text>
<text x="186.7" y="80.6">D[6]#</text>
<text x="186.7" y="83.2">D[7]#</text>
<text x="205.4" y="78">D[37]#</text>
<text x="205.4" y="80.6">D[38]#</text>
<text x="205.4" y="83.2">D[39]#</text>
<text x="186.7" y="85.8">D[8]#</text>
<text x="186.7" y="88.4">D[9]#</text>
<text x="205.4" y="85.8">D[40]#</text>
<text x="205.4" y="88.4">D[41]#</text>
<text x="186.7" y="91.1">D[10]#</text>
<text x="186.7" y="93.6">D[11]#</text>
<text x="205.4" y="91.1">D[42]#</text>
<text x="205.4" y="93.6">D[43]#</text>
<text x="186.7" y="96.3">D[12]#</text>
<text x="186.7" y="98.8">D[13]#</text>
<text x="186.7" y="101.5">D[14]#</text>
<text x="205.4" y="96.3">D[44]#</text>
<text x="205.4" y="98.8">D[45]#</text>
<text x="205.4" y="101.5">D[46]#</text>
<text x="115" y="106.6">BI</text>
<text x="186.7" y="104.1">D[15]#</text>
<text x="186.7" y="106.7">DSTBN[0]#</text>
<text x="202.3" y="106.7">DSTBN[2]#</text>
<text x="205.4" y="104.1">D[47]#</text>
<text x="281.7" y="106.6">BI</text>
<text x="115" y="109.3">BI</text>
<text x="115" y="111.8">BI</text>
<text x="186.7" y="109.3">DSTBP[0]#</text>
<text x="186.7" y="111.9">DINV[0]#</text>
<text x="202.3" y="109.3">DSTBP[2]#</text>
<text x="203.4" y="111.9">DINV[2]#</text>
<text x="281.7" y="111.8">BI</text>
<text x="281.7" y="109.3">BI</text>
<text x="115" y="119.7">BI</text>
<text x="186.7" y="119.7">D[16]#</text>
<text x="205.4" y="119.7">D[48]#</text>
<text x="281.7" y="119.7">BI</text>
<text x="186.7" y="122.3">D[17]#</text>
<text x="186.7" y="124.9">D[18]#</text>
<text x="205.4" y="122.3">D[49]#</text>
<text x="205.4" y="124.9">D[50]#</text>
<text x="186.7" y="127.6">D[19]#</text>
<text x="186.7" y="130.2">D[20]#</text>
<text x="205.4" y="127.6">D[51]#</text>
<text x="205.4" y="130.2">D[52]#</text>
<text x="186.7" y="132.8">D[21]#</text>
<text x="186.7" y="135.4">D[22]#</text>
<text x="186.7" y="138">D[23]#</text>
<text x="205.4" y="132.8">D[53]#</text>
<text x="205.4" y="135.4">D[54]#</text>
<text x="205.4" y="138">D[55]#</text>
<text x="186.7" y="140.6">D[24]#</text>
<text x="186.7" y="143.2">D[25]#</text>
<text x="205.4" y="140.6">D[56]#</text>
<text x="205.4" y="143.2">D[57]#</text>
<text x="186.7" y="145.8">D[26]#</text>
<text x="186.7" y="148.4">D[27]#</text>
<text x="205.4" y="145.8">D[58]#</text>
<text x="205.4" y="148.4">D[59]#</text>
<text x="186.7" y="151">D[28]#</text>
<text x="186.7" y="153.6">D[29]#</text>
<text x="205.4" y="151">D[60]#</text>
<text x="205.4" y="153.6">D[61]#</text>
<text x="115" y="161.4">BI</text>
<text x="186.7" y="156.2">D[30]#</text>
<text x="186.7" y="158.8">D[31]#</text>
<text x="186.7" y="161.5">DSTBN[1]#</text>
<text x="202.3" y="161.5">DSTBN[3]#</text>
<text x="205.4" y="156.2">D[62]#</text>
<text x="205.4" y="158.8">D[63]#</text>
<text x="281.7" y="161.4">BI</text>
<text x="115" y="164">BI</text>
<text x="115" y="166.6">BI</text>
<text x="186.7" y="164">DSTBP[1]#</text>
<text x="186.7" y="166.7">DINV[1]#</text>
<text x="202.3" y="164">DSTBP[3]#</text>
<text x="203.4" y="166.7">DINV[3]#</text>
<text x="281.7" y="164">BI</text>
<text x="281.7" y="166.6">BI</text>
<text x="186.7" y="171.9">GTLREF</text>
<text x="204.4" y="171.9">COMP[0]</text>
<text x="186.7" y="174.5">TEST1</text>
<text x="186.7" y="177.1">TEST2</text>
<text x="186.7" y="179.7">TEST3</text>
<text x="204.4" y="174.5">COMP[1]</text>
<text x="204.4" y="177.1">COMP[2]</text>
<text x="204.4" y="179.7">COMP[3]</text>
<text x="186.7" y="182.3">TEST4</text>
<text x="186.7" y="184.9">TEST5</text>
<text x="204.4" y="184.9">DPRSTP#</text>
<text x="323.6" y="184.9">IN</text>
<text x="186.7" y="187.5">TEST6</text>
<text x="186.7" y="190.1">TEST7</text>
<text x="205.4" y="187.5">DPSLP#</text>
<text x="206.5" y="190.1">DPWR#</text>
<text x="323.4" y="187.5">BI</text>
<text x="323.4" y="190.1">BI</text>
<text x="80.8" y="195.3">OUT</text>
<text x="80.8" y="192.7">OUT</text>
<text x="80.8" y="197.9">OUT</text>
<text x="186.7" y="192.7">BSEL[0]</text>
<text x="186.7" y="195.3">BSEL[1]</text>
<text x="186.7" y="198">BSEL[2]</text>
<text x="204.4" y="192.7">PWRGOOD</text>
<text x="207.5" y="195.3">SLP#</text>
<text x="207.5" y="198">PSI#</text>
<text x="323.4" y="197.9">BI</text>
<text x="323.4" y="195.3">BI</text>
<text x="323.4" y="192.7">BI</text>
</g>
</svg>
